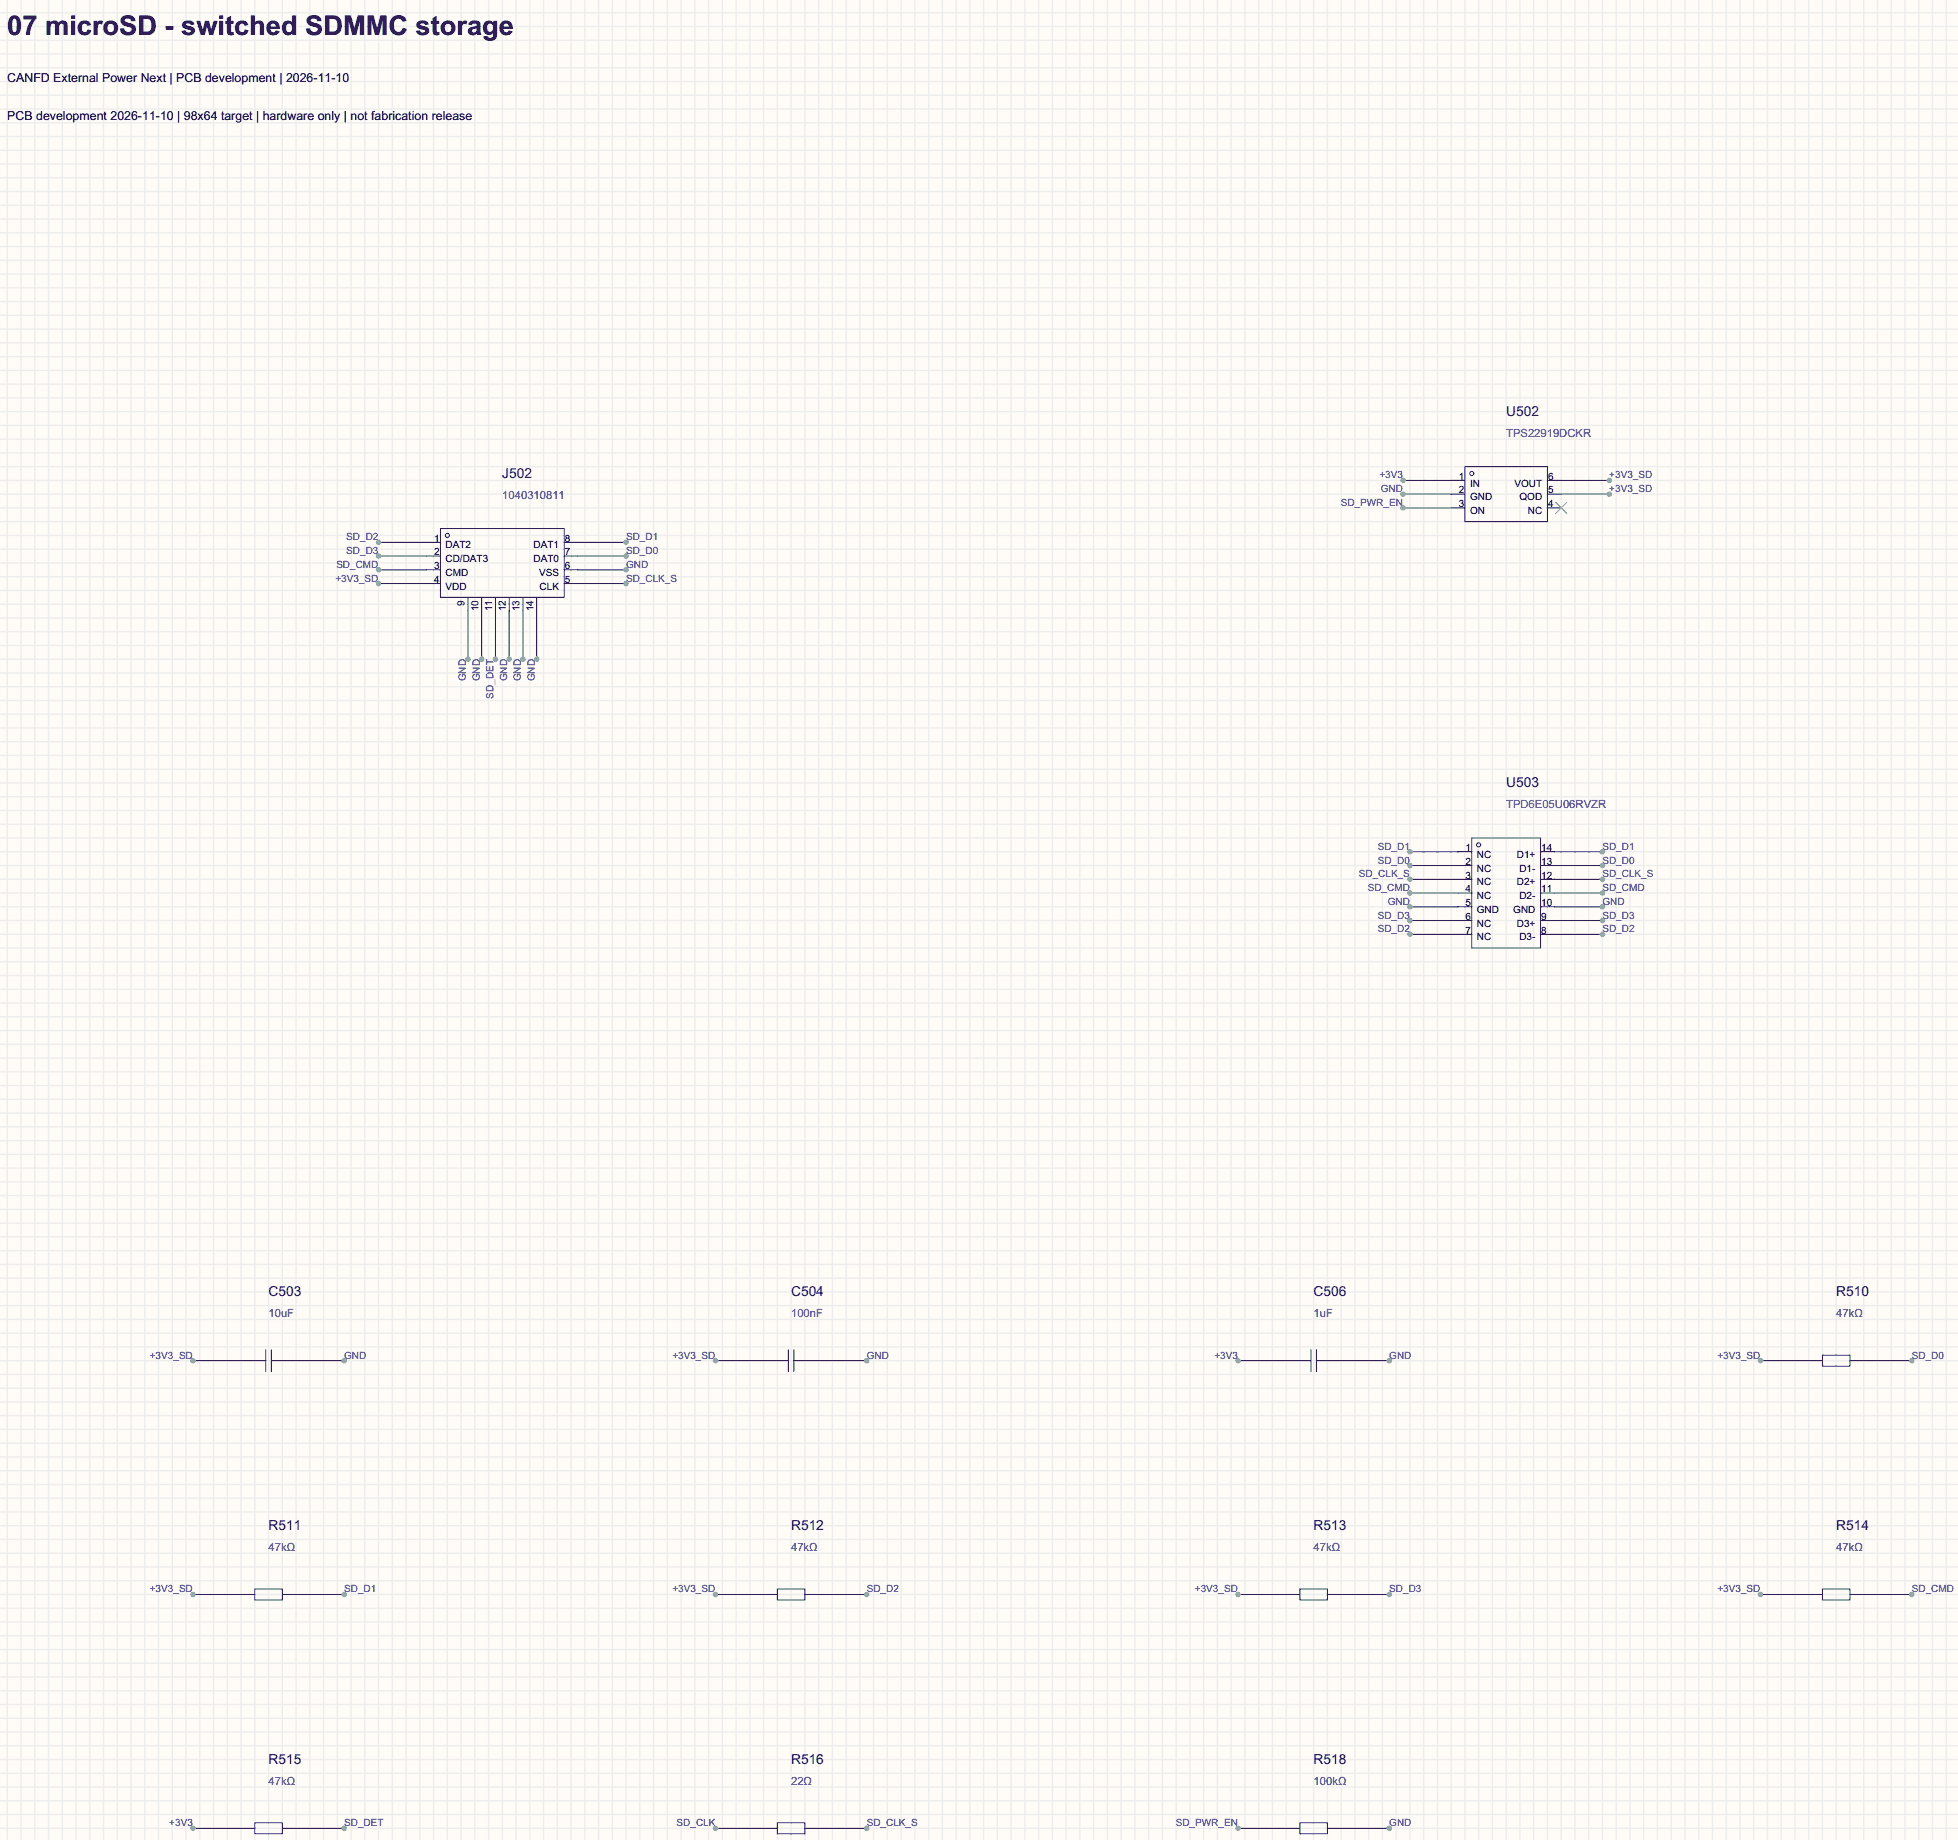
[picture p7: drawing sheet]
<svg xmlns="http://www.w3.org/2000/svg" width="362mm" height="340mm" viewBox="0 0 362 340" stroke-linecap="round" stroke-linejoin="round" font-family="sans-serif">
<path d="M0 0h361.7v339.8h-361.7z" fill="#fffcf7"/>
<g fill="none" stroke="#ededed" stroke-width=".25">
<path d="M0 2.4h361.7M0 4.9h361.7M0 7.4h361.7M0 10h361.7M0 12.5h361.7M0 15.1h361.7M0 17.6h361.7M1.3 0v339.8M3.9 0v339.8M6.4 0v339.8M9 0v339.8M11.5 0v339.8"/>
<path d="M14 0v339.8M16.6 0v339.8M19.1 0v339.8M21.7 0v339.8M24.2 0v339.8M26.7 0v339.8M29.3 0v339.8M31.8 0v339.8M34.4 0v339.8M36.9 0v339.8M39.4 0v339.8M42 0v339.8"/>
<path d="M44.5 0v339.8M47.1 0v339.8M49.6 0v339.8M52.1 0v339.8M54.7 0v339.8M57.2 0v339.8M59.8 0v339.8M62.3 0v339.8M64.8 0v339.8M67.4 0v339.8M69.9 0v339.8M72.5 0v339.8"/>
<path d="M75 0v339.8M77.5 0v339.8M80.1 0v339.8M82.6 0v339.8M85.2 0v339.8M87.7 0v339.8M90.2 0v339.8M92.8 0v339.8M95.3 0v339.8M97.9 0v339.8M100.4 0v339.8M102.9 0v339.8"/>
<path d="M105.5 0v339.8M108 0v339.8M110.6 0v339.8M113.1 0v339.8M115.6 0v339.8M118.2 0v339.8M120.7 0v339.8M123.3 0v339.8M125.8 0v339.8M128.3 0v339.8M130.9 0v339.8M133.4 0v339.8"/>
<path d="M136 0v339.8M138.5 0v339.8M141 0v339.8M143.6 0v339.8M146.1 0v339.8M148.7 0v339.8M151.2 0v339.8M153.7 0v339.8M156.3 0v339.8M158.8 0v339.8M161.4 0v339.8M163.9 0v339.8"/>
<path d="M166.4 0v339.8M169 0v339.8M171.5 0v339.8M174.1 0v339.8M176.6 0v339.8M179.1 0v339.8M181.7 0v339.8M184.2 0v339.8M186.8 0v339.8M189.3 0v339.8M191.8 0v339.8M194.4 0v339.8"/>
<path d="M196.9 0v339.8M199.5 0v339.8M202 0v339.8M204.5 0v339.8M207.1 0v339.8M209.6 0v339.8M212.2 0v339.8M214.7 0v339.8M217.2 0v339.8M219.8 0v339.8M222.3 0v339.8M224.9 0v339.8"/>
<path d="M227.4 0v339.8M229.9 0v339.8M232.5 0v339.8M235 0v339.8M237.6 0v339.8M240.1 0v339.8M242.6 0v339.8M245.2 0v339.8M247.7 0v339.8M250.3 0v339.8M252.8 0v339.8M255.3 0v339.8"/>
<path d="M257.9 0v339.8M260.4 0v339.8M263 0v339.8M265.5 0v339.8M268 0v339.8M270.6 0v339.8M273.1 0v339.8M275.7 0v339.8M278.2 0v339.8M280.7 0v339.8M283.3 0v339.8M285.8 0v339.8"/>
<path d="M288.4 0v339.8M290.9 0v339.8M293.4 0v339.8M296 0v339.8M298.5 0v339.8M301.1 0v339.8M303.6 0v339.8M306.1 0v339.8M308.7 0v339.8M311.2 0v339.8M313.8 0v339.8M316.3 0v339.8"/>
<path d="M318.8 0v339.8M321.4 0v339.8M323.9 0v339.8M326.5 0v339.8M329 0v339.8M331.5 0v339.8M334.1 0v339.8M336.6 0v339.8M339.2 0v339.8M341.7 0v339.8M344.2 0v339.8M346.8 0v339.8"/>
<path d="M349.3 0v339.8M351.9 0v339.8M354.4 0v339.8M356.9 0v339.8M359.5 0v339.8M0 20.1h361.7M0 22.7h361.7M0 25.2h361.7M0 27.8h361.7M0 30.3h361.7M0 32.8h361.7M0 35.4h361.7"/>
<path d="M0 37.9h361.7M0 40.5h361.7M0 43h361.7M0 45.5h361.7M0 48.1h361.7M0 50.6h361.7M0 53.2h361.7M0 55.7h361.7M0 58.2h361.7M0 60.8h361.7M0 63.3h361.7M0 65.9h361.7"/>
<path d="M0 68.4h361.7M0 70.9h361.7M0 73.5h361.7M0 76h361.7M0 78.6h361.7M0 81.1h361.7M0 83.6h361.7M0 86.2h361.7M0 88.7h361.7M0 91.3h361.7M0 93.8h361.7M0 96.3h361.7"/>
<path d="M0 98.9h361.7M0 101.4h361.7M0 104h361.7M0 106.5h361.7M0 109h361.7M0 111.6h361.7M0 114.1h361.7M0 116.7h361.7M0 119.2h361.7M0 121.7h361.7M0 124.3h361.7M0 126.8h361.7"/>
<path d="M0 129.4h361.7M0 131.9h361.7M0 134.4h361.7M0 137h361.7M0 139.5h361.7M0 142.1h361.7M0 144.6h361.7M0 147.1h361.7M0 149.7h361.7M0 152.2h361.7M0 154.8h361.7M0 157.3h361.7"/>
<path d="M0 159.8h361.7M0 162.4h361.7M0 164.9h361.7M0 167.5h361.7M0 170h361.7M0 172.5h361.7M0 175.1h361.7M0 177.6h361.7M0 180.2h361.7M0 182.7h361.7M0 185.2h361.7M0 187.8h361.7"/>
<path d="M0 190.3h361.7M0 192.9h361.7M0 195.4h361.7M0 197.9h361.7M0 200.5h361.7M0 203h361.7M0 205.6h361.7M0 208.1h361.7M0 210.6h361.7M0 213.2h361.7M0 215.7h361.7M0 218.3h361.7"/>
<path d="M0 220.8h361.7M0 223.3h361.7M0 225.9h361.7M0 228.4h361.7M0 231h361.7M0 233.5h361.7M0 236h361.7M0 238.6h361.7M0 241.1h361.7M0 243.7h361.7M0 246.2h361.7M0 248.7h361.7"/>
<path d="M0 251.3h361.7M0 253.8h361.7M0 256.4h361.7M0 258.9h361.7M0 261.4h361.7M0 264h361.7M0 266.5h361.7M0 269.1h361.7M0 271.6h361.7M0 274.1h361.7M0 276.7h361.7M0 279.2h361.7"/>
<path d="M0 281.8h361.7M0 284.3h361.7M0 286.8h361.7M0 289.4h361.7M0 291.9h361.7M0 294.5h361.7M0 297h361.7M0 299.5h361.7M0 302.1h361.7M0 304.6h361.7M0 307.2h361.7M0 309.7h361.7"/>
<path d="M0 312.2h361.7M0 314.8h361.7M0 317.3h361.7M0 319.9h361.7M0 322.4h361.7M0 324.9h361.7M0 327.5h361.7M0 330h361.7M0 332.6h361.7M0 335.1h361.7M0 337.6h361.7"/>
</g>
<g fill="none" stroke="#870000" stroke-width=".18">
<path d="M268 88.7h2.6M268 91.3h2.6M268 93.8h2.6M285.8 88.7h2.6M285.8 91.3h2.6M285.8 93.8h2.6M78.8 100.1h2.6M78.8 102.7h2.6M78.8 105.2h2.6M78.8 107.8h2.6M86.4 110.3v2.5M89 110.3v2.5"/>
<path d="M91.5 110.3v2.5M94.1 110.3v2.5M96.6 110.3v2.5M99.1 110.3v2.5M104.2 100.1h2.6M104.2 102.7h2.6M104.2 105.2h2.6M104.2 107.8h2.6M269.3 157.3h2.6M269.3 159.8h2.6M284.6 157.3h2.5M284.6 159.8h2.5"/>
<path d="M269.3 162.4h2.6M269.3 164.9h2.6M269.3 167.5h2.6M269.3 170h2.6M269.3 172.5h2.6M284.6 162.4h2.5M284.6 164.9h2.5M284.6 167.5h2.5M284.6 170h2.5M284.6 172.5h2.5M44.5 251.3h2.6M52.1 251.3h2.6"/>
<path d="M141 251.3h2.6M148.7 251.3h2.5M237.6 251.3h2.5M245.2 251.3h2.5M334.1 251.3h2.5M341.7 251.3h2.5M44.5 294.5h2.6M52.1 294.5h2.6M141 294.5h2.6M148.7 294.5h2.5M237.6 294.5h2.5M245.2 294.5h2.5"/>
<path d="M334.1 294.5h2.5M341.7 294.5h2.5M44.5 337.6h2.6M52.1 337.6h2.6M141 337.6h2.6M148.7 337.6h2.5M237.6 337.6h2.5M245.2 337.6h2.5"/>
</g>
<g fill="none" stroke="#a10000" stroke-width=".18">
<path d="M81.4 97.6h22.8v12.7h-22.8zM270.6 86.2h15.2v10.1h-15.2zM271.9 154.8h12.7v20.3h-12.7zM47.1 251.3h2M49.1 249.2v4.1M50.1 251.3h2M50.1 249.2v4.1M143.6 251.3h2M145.6 249.2v4.1M146.6 251.3h2.1M146.6 249.2v4.1M240.1 251.3h2"/>
<path d="M242.1 249.2v4.1M243.2 251.3h2M243.2 249.2v4.1M336.6 250.3h5.1v2h-5.1zM47.1 293.4h5v2.1h-5zM143.6 293.4h5.1v2.1h-5.1zM240.1 293.4h5.1v2.1h-5.1zM336.6 293.4h5.1v2.1h-5.1zM47.1 336.6h5v2.1h-5zM143.6 336.6h5.1v2.1h-5.1zM240.1 336.6h5.1v2.1h-5.1z"/>
<circle cx="82.6" cy="98.9" r=".38"/>
<circle cx="271.9" cy="87.4" r=".38"/>
<circle cx="273.1" cy="156" r=".38"/>
</g>
<path d="M287.3 92.8l2.1 2M289.4 92.8l-2.1 2" fill="none" stroke="#3c3" stroke-width=".18"/>
<path d="M96.6 112.8v8.9" fill="none" stroke="#008700" stroke-width=".18"/>
<circle cx="96.6" cy="121.7" r=".51" fill="#999"/>
<path d="M94.1 112.8v8.9" fill="none" stroke="#008700" stroke-width=".18"/>
<circle cx="94.1" cy="121.7" r=".51" fill="#999"/>
<path d="M91.5 112.8v8.9" fill="none" stroke="#008700" stroke-width=".18"/>
<circle cx="91.5" cy="121.7" r=".51" fill="#999"/>
<path d="M86.4 112.8v8.9" fill="none" stroke="#008700" stroke-width=".18"/>
<circle cx="86.4" cy="121.7" r=".51" fill="#999"/>
<path d="M106.8 100.1h8.8" fill="none" stroke="#008700" stroke-width=".18"/>
<circle cx="115.6" cy="100.1" r=".51" fill="#999"/>
<path d="M106.8 102.7h8.8" fill="none" stroke="#008700" stroke-width=".18"/>
<circle cx="115.6" cy="102.7" r=".51" fill="#999"/>
<path d="M260.4 170h8.9" fill="none" stroke="#008700" stroke-width=".18"/>
<circle cx="260.4" cy="170" r=".51" fill="#999"/>
<path d="M106.8 105.2h8.8" fill="none" stroke="#008700" stroke-width=".18"/>
<circle cx="115.6" cy="105.2" r=".51" fill="#999"/>
<path d="M151.2 251.3h8.9" fill="none" stroke="#008700" stroke-width=".18"/>
<circle cx="160.1" cy="251.3" r=".51" fill="#999"/>
<path d="M228.7 251.3h8.9" fill="none" stroke="#008700" stroke-width=".18"/>
<circle cx="228.7" cy="251.3" r=".51" fill="#999"/>
<path d="M325.2 251.3h8.9" fill="none" stroke="#008700" stroke-width=".18"/>
<circle cx="325.2" cy="251.3" r=".51" fill="#999"/>
<path d="M89 112.8v8.9" fill="none" stroke="#008700" stroke-width=".18"/>
<circle cx="89" cy="121.7" r=".51" fill="#999"/>
<path d="M132.2 294.5h8.8" fill="none" stroke="#008700" stroke-width=".18"/>
<circle cx="132.2" cy="294.5" r=".51" fill="#999"/>
<path d="M228.7 294.5h8.9" fill="none" stroke="#008700" stroke-width=".18"/>
<circle cx="228.7" cy="294.5" r=".51" fill="#999"/>
<path d="M325.2 294.5h8.9" fill="none" stroke="#008700" stroke-width=".18"/>
<circle cx="325.2" cy="294.5" r=".51" fill="#999"/>
<path d="M99.1 112.8v8.9" fill="none" stroke="#008700" stroke-width=".18"/>
<circle cx="99.1" cy="121.7" r=".51" fill="#999"/>
<path d="M287.1 157.3h8.9" fill="none" stroke="#008700" stroke-width=".18"/>
<circle cx="296" cy="157.3" r=".51" fill="#999"/>
<path d="M106.8 107.8h8.8" fill="none" stroke="#008700" stroke-width=".18"/>
<circle cx="115.6" cy="107.8" r=".51" fill="#999"/>
<path d="M287.1 162.4h8.9" fill="none" stroke="#008700" stroke-width=".18"/>
<circle cx="296" cy="162.4" r=".51" fill="#999"/>
<path d="M287.1 167.5h8.9" fill="none" stroke="#008700" stroke-width=".18"/>
<circle cx="296" cy="167.5" r=".51" fill="#999"/>
<path d="M69.9 107.8h8.9" fill="none" stroke="#008700" stroke-width=".18"/>
<circle cx="69.9" cy="107.8" r=".51" fill="#999"/>
<path d="M69.9 105.2h8.9" fill="none" stroke="#008700" stroke-width=".18"/>
<circle cx="69.9" cy="105.2" r=".51" fill="#999"/>
<path d="M287.1 170h8.9" fill="none" stroke="#008700" stroke-width=".18"/>
<circle cx="296" cy="170" r=".51" fill="#999"/>
<path d="M287.1 172.5h8.9" fill="none" stroke="#008700" stroke-width=".18"/>
<circle cx="296" cy="172.5" r=".51" fill="#999"/>
<path d="M260.4 167.5h8.9" fill="none" stroke="#008700" stroke-width=".18"/>
<circle cx="260.4" cy="167.5" r=".51" fill="#999"/>
<path d="M287.1 164.9h8.9" fill="none" stroke="#008700" stroke-width=".18"/>
<circle cx="296" cy="164.9" r=".51" fill="#999"/>
<path d="M260.4 172.5h8.9" fill="none" stroke="#008700" stroke-width=".18"/>
<circle cx="260.4" cy="172.5" r=".51" fill="#999"/>
<path d="M287.1 159.8h8.9" fill="none" stroke="#008700" stroke-width=".18"/>
<circle cx="296" cy="159.8" r=".51" fill="#999"/>
<path d="M288.4 88.7h8.9" fill="none" stroke="#008700" stroke-width=".18"/>
<circle cx="297.3" cy="88.7" r=".51" fill="#999"/>
<path d="M54.7 251.3h8.9" fill="none" stroke="#008700" stroke-width=".18"/>
<circle cx="63.6" cy="251.3" r=".51" fill="#999"/>
<path d="M35.6 251.3h8.9" fill="none" stroke="#008700" stroke-width=".18"/>
<circle cx="35.6" cy="251.3" r=".51" fill="#999"/>
<path d="M132.2 251.3h8.8" fill="none" stroke="#008700" stroke-width=".18"/>
<circle cx="132.2" cy="251.3" r=".51" fill="#999"/>
<path d="M69.9 102.7h8.9" fill="none" stroke="#008700" stroke-width=".18"/>
<circle cx="69.9" cy="102.7" r=".51" fill="#999"/>
<path d="M247.7 251.3h8.9" fill="none" stroke="#008700" stroke-width=".18"/>
<circle cx="256.6" cy="251.3" r=".51" fill="#999"/>
<path d="M288.4 91.3h8.9" fill="none" stroke="#008700" stroke-width=".18"/>
<circle cx="297.3" cy="91.3" r=".51" fill="#999"/>
<path d="M344.2 251.3h8.9" fill="none" stroke="#008700" stroke-width=".18"/>
<circle cx="353.1" cy="251.3" r=".51" fill="#999"/>
<path d="M260.4 159.8h8.9" fill="none" stroke="#008700" stroke-width=".18"/>
<circle cx="260.4" cy="159.8" r=".51" fill="#999"/>
<path d="M54.7 294.5h8.9" fill="none" stroke="#008700" stroke-width=".18"/>
<circle cx="63.6" cy="294.5" r=".51" fill="#999"/>
<path d="M35.6 294.5h8.9" fill="none" stroke="#008700" stroke-width=".18"/>
<circle cx="35.6" cy="294.5" r=".51" fill="#999"/>
<path d="M151.2 294.5h8.9" fill="none" stroke="#008700" stroke-width=".18"/>
<circle cx="160.1" cy="294.5" r=".51" fill="#999"/>
<path d="M259.2 93.8h8.8" fill="none" stroke="#008700" stroke-width=".18"/>
<circle cx="259.2" cy="93.8" r=".51" fill="#999"/>
<path d="M247.7 294.5h8.9" fill="none" stroke="#008700" stroke-width=".18"/>
<circle cx="256.6" cy="294.5" r=".51" fill="#999"/>
<path d="M228.7 337.6h8.9" fill="none" stroke="#008700" stroke-width=".18"/>
<circle cx="228.7" cy="337.6" r=".51" fill="#999"/>
<path d="M344.2 294.5h8.9" fill="none" stroke="#008700" stroke-width=".18"/>
<circle cx="353.1" cy="294.5" r=".51" fill="#999"/>
<path d="M247.7 337.6h8.9" fill="none" stroke="#008700" stroke-width=".18"/>
<circle cx="256.6" cy="337.6" r=".51" fill="#999"/>
<path d="M54.7 337.6h8.9" fill="none" stroke="#008700" stroke-width=".18"/>
<circle cx="63.6" cy="337.6" r=".51" fill="#999"/>
<path d="M35.6 337.6h8.9" fill="none" stroke="#008700" stroke-width=".18"/>
<circle cx="35.6" cy="337.6" r=".51" fill="#999"/>
<path d="M151.2 337.6h8.9" fill="none" stroke="#008700" stroke-width=".18"/>
<circle cx="160.1" cy="337.6" r=".51" fill="#999"/>
<path d="M132.2 337.6h8.8" fill="none" stroke="#008700" stroke-width=".18"/>
<circle cx="132.2" cy="337.6" r=".51" fill="#999"/>
<path d="M259.2 91.3h8.8" fill="none" stroke="#008700" stroke-width=".18"/>
<circle cx="259.2" cy="91.3" r=".51" fill="#999"/>
<path d="M259.2 88.7h8.8" fill="none" stroke="#008700" stroke-width=".18"/>
<circle cx="259.2" cy="88.7" r=".51" fill="#999"/>
<path d="M260.4 157.3h8.9" fill="none" stroke="#008700" stroke-width=".18"/>
<circle cx="260.4" cy="157.3" r=".51" fill="#999"/>
<path d="M69.9 100.1h8.9" fill="none" stroke="#008700" stroke-width=".18"/>
<circle cx="69.9" cy="100.1" r=".51" fill="#999"/>
<path d="M260.4 162.4h8.9" fill="none" stroke="#008700" stroke-width=".18"/>
<circle cx="260.4" cy="162.4" r=".51" fill="#999"/>
<path d="M260.4 164.9h8.9" fill="none" stroke="#008700" stroke-width=".18"/>
<circle cx="260.4" cy="164.9" r=".51" fill="#999"/>
<text font-size="5" x="1.3" y="6.4">07 microSD - switched SDMMC storage</text>
<g font-size="2.5" fill="#000080">
<text x="278.2" y="76.8">U502</text>
<text x="92.8" y="88.2">J502</text>
<text x="278.2" y="145.4">U503</text>
<text x="49.6" y="239.3">C503</text>
<text x="146.1" y="239.3">C504</text>
<text x="242.6" y="239.3">C506</text>
<text x="339.2" y="239.3">R510</text>
<text x="49.6" y="282.5">R511</text>
<text x="146.1" y="282.5">R512</text>
<text x="242.6" y="282.5">R513</text>
<text x="339.2" y="282.5">R514</text>
<text x="49.6" y="325.7">R515</text>
<text x="146.1" y="325.7">R516</text>
<text x="242.6" y="325.7">R518</text>
</g>
<g font-size="2.3">
<text x="1.3" y="15.1">CANFD External Power Next | PCB development | 2026-11-10</text>
<text x="1.3" y="22.2">PCB development 2026-11-10 | 98x64 target | hardware only | not fabrication release</text>
</g>
<g font-size="2.1" fill="#00f">
<text x="278.2" y="80.7">TPS22919DCKR</text>
<text x="92.8" y="92.1">1040310811</text>
<text x="278.2" y="149.3">TPD6E05U06RVZR</text>
<text x="49.6" y="243.2">10uF</text>
<text x="146.1" y="243.2">100nF</text>
<text x="242.6" y="243.2">1uF</text>
<text x="339.2" y="243.2">47kΩ</text>
<text x="49.6" y="286.4">47kΩ</text>
<text x="146.1" y="286.4">47kΩ</text>
<text x="242.6" y="286.4">47kΩ</text>
<text x="339.2" y="286.4">47kΩ</text>
<text x="49.6" y="329.6">47kΩ</text>
<text x="146.1" y="329.6">22Ω</text>
<text x="242.6" y="329.6">100kΩ</text>
</g>
<g font-size="1.8" fill="#00f">
<text x="254.8" y="88.3">+3V3</text>
<text x="297.3" y="88.3">+3V3_SD</text>
<text x="247.7" y="93.4">SD_PWR_EN</text>
<text x="255.1" y="90.9">GND</text>
<text x="297.3" y="90.9">+3V3_SD</text>
<text x="64" y="99.8">SD_D2</text>
<text x="115.6" y="99.8">SD_D1</text>
<text x="62" y="107.4">+3V3_SD</text>
<text x="62.1" y="104.9">SD_CMD</text>
<text x="64" y="102.3">SD_D3</text>
<text x="115.6" y="102.3">SD_D0</text>
<text x="115.6" y="104.9">GND</text>
<text x="115.6" y="107.4">SD_CLK_S</text>
<text x="86.1" y="125.8" transform="rotate(-90 86.1 125.8)">GND</text>
<text x="88.6" y="125.8" transform="rotate(-90 88.6 125.8)">GND</text>
<text x="93.7" y="125.8" transform="rotate(-90 93.7 125.8)">GND</text>
<text x="96.2" y="125.8" transform="rotate(-90 96.2 125.8)">GND</text>
<text x="98.8" y="125.8" transform="rotate(-90 98.8 125.8)">GND</text>
<text x="91.1" y="129" transform="rotate(-90 91.1 129)">SD_DET</text>
<text x="254.5" y="159.5">SD_D0</text>
<text x="254.5" y="156.9">SD_D1</text>
<text x="296" y="156.9">SD_D1</text>
<text x="296" y="159.5">SD_D0</text>
<text x="251" y="162">SD_CLK_S</text>
<text x="252.6" y="164.5">SD_CMD</text>
<text x="256.3" y="167.1">GND</text>
<text x="296" y="162">SD_CLK_S</text>
<text x="296" y="167.1">GND</text>
<text x="296" y="164.5">SD_CMD</text>
<text x="254.5" y="169.6">SD_D3</text>
<text x="254.5" y="172.2">SD_D2</text>
<text x="296" y="169.6">SD_D3</text>
<text x="296" y="172.2">SD_D2</text>
<text x="27.7" y="250.9">+3V3_SD</text>
<text x="63.6" y="250.9">GND</text>
<text x="124.2" y="250.9">+3V3_SD</text>
<text x="160.1" y="250.9">GND</text>
<text x="224.3" y="250.9">+3V3</text>
<text x="256.6" y="250.9">GND</text>
<text x="317.2" y="250.9">+3V3_SD</text>
<text x="353.1" y="250.9">SD_D0</text>
<text x="27.7" y="294.1">+3V3_SD</text>
<text x="63.6" y="294.1">SD_D1</text>
<text x="124.2" y="294.1">+3V3_SD</text>
<text x="160.1" y="294.1">SD_D2</text>
<text x="220.7" y="294.1">+3V3_SD</text>
<text x="256.6" y="294.1">SD_D3</text>
<text x="317.2" y="294.1">+3V3_SD</text>
<text x="353.1" y="294.1">SD_CMD</text>
<text x="31.3" y="337.3">+3V3</text>
<text x="63.6" y="337.3">SD_DET</text>
<text x="125" y="337.3">SD_CLK</text>
<text x="160.1" y="337.3">SD_CLK_S</text>
<text x="217.2" y="337.3">SD_PWR_EN</text>
<text x="256.6" y="337.3">GND</text>
</g>
<g font-size="1.8">
<text x="269.4" y="88.6">1</text>
<text x="271.5" y="89.8">IN</text>
<text x="279.8" y="89.8">VOUT</text>
<text x="286" y="88.6">6</text>
<text x="269.4" y="91.1">2</text>
<text x="269.4" y="93.7">3</text>
<text x="271.5" y="92.4">GND</text>
<text x="271.5" y="94.9">ON</text>
<text x="280.7" y="92.4">QOD</text>
<text x="282.2" y="94.9">NC</text>
<text x="286" y="93.7">4</text>
<text x="286" y="91.1">5</text>
<text x="80.2" y="100">1</text>
<text x="82.3" y="101.3">DAT2</text>
<text x="98.6" y="101.3">DAT1</text>
<text x="104.3" y="100">8</text>
<text x="80.2" y="102.5">2</text>
<text x="80.2" y="105.1">3</text>
<text x="80.2" y="107.6">4</text>
<text x="82.3" y="103.8">CD/DAT3</text>
<text x="82.3" y="106.4">CMD</text>
<text x="98.6" y="103.8">DAT0</text>
<text x="99.6" y="106.4">VSS</text>
<text x="104.3" y="107.6">5</text>
<text x="104.3" y="105.1">6</text>
<text x="104.3" y="102.5">7</text>
<text x="82.3" y="108.9">VDD</text>
<text x="85.8" y="111.8" transform="rotate(-90 85.8 111.8)">9</text>
<text x="88.4" y="112.8" transform="rotate(-90 88.4 112.8)">10</text>
<text x="90.9" y="112.8" transform="rotate(-90 90.9 112.8)">11</text>
<text x="93.4" y="112.8" transform="rotate(-90 93.4 112.8)">12</text>
<text x="96" y="112.8" transform="rotate(-90 96 112.8)">13</text>
<text x="98.5" y="112.8" transform="rotate(-90 98.5 112.8)">14</text>
<text x="99.7" y="108.9">CLK</text>
<text x="270.7" y="157.2">1</text>
<text x="270.7" y="159.7">2</text>
<text x="272.8" y="158.4">NC</text>
<text x="272.8" y="161">NC</text>
<text x="280.2" y="158.4">D1+</text>
<text x="280.6" y="161">D1-</text>
<text x="284.7" y="159.7">13</text>
<text x="284.7" y="157.2">14</text>
<text x="270.7" y="162.2">3</text>
<text x="270.7" y="164.8">4</text>
<text x="270.7" y="167.3">5</text>
<text x="272.8" y="163.5">NC</text>
<text x="272.8" y="166">NC</text>
<text x="280.2" y="163.5">D2+</text>
<text x="280.6" y="166">D2-</text>
<text x="284.7" y="167.3">10</text>
<text x="284.7" y="164.8">11</text>
<text x="284.7" y="162.2">12</text>
<text x="270.7" y="169.9">6</text>
<text x="270.7" y="172.4">7</text>
<text x="272.8" y="168.6">GND</text>
<text x="272.8" y="171.1">NC</text>
<text x="272.8" y="173.7">NC</text>
<text x="279.5" y="168.6">GND</text>
<text x="280.2" y="171.1">D3+</text>
<text x="280.6" y="173.7">D3-</text>
<text x="284.7" y="172.4">8</text>
<text x="284.7" y="169.9">9</text>
</g>
</svg>
